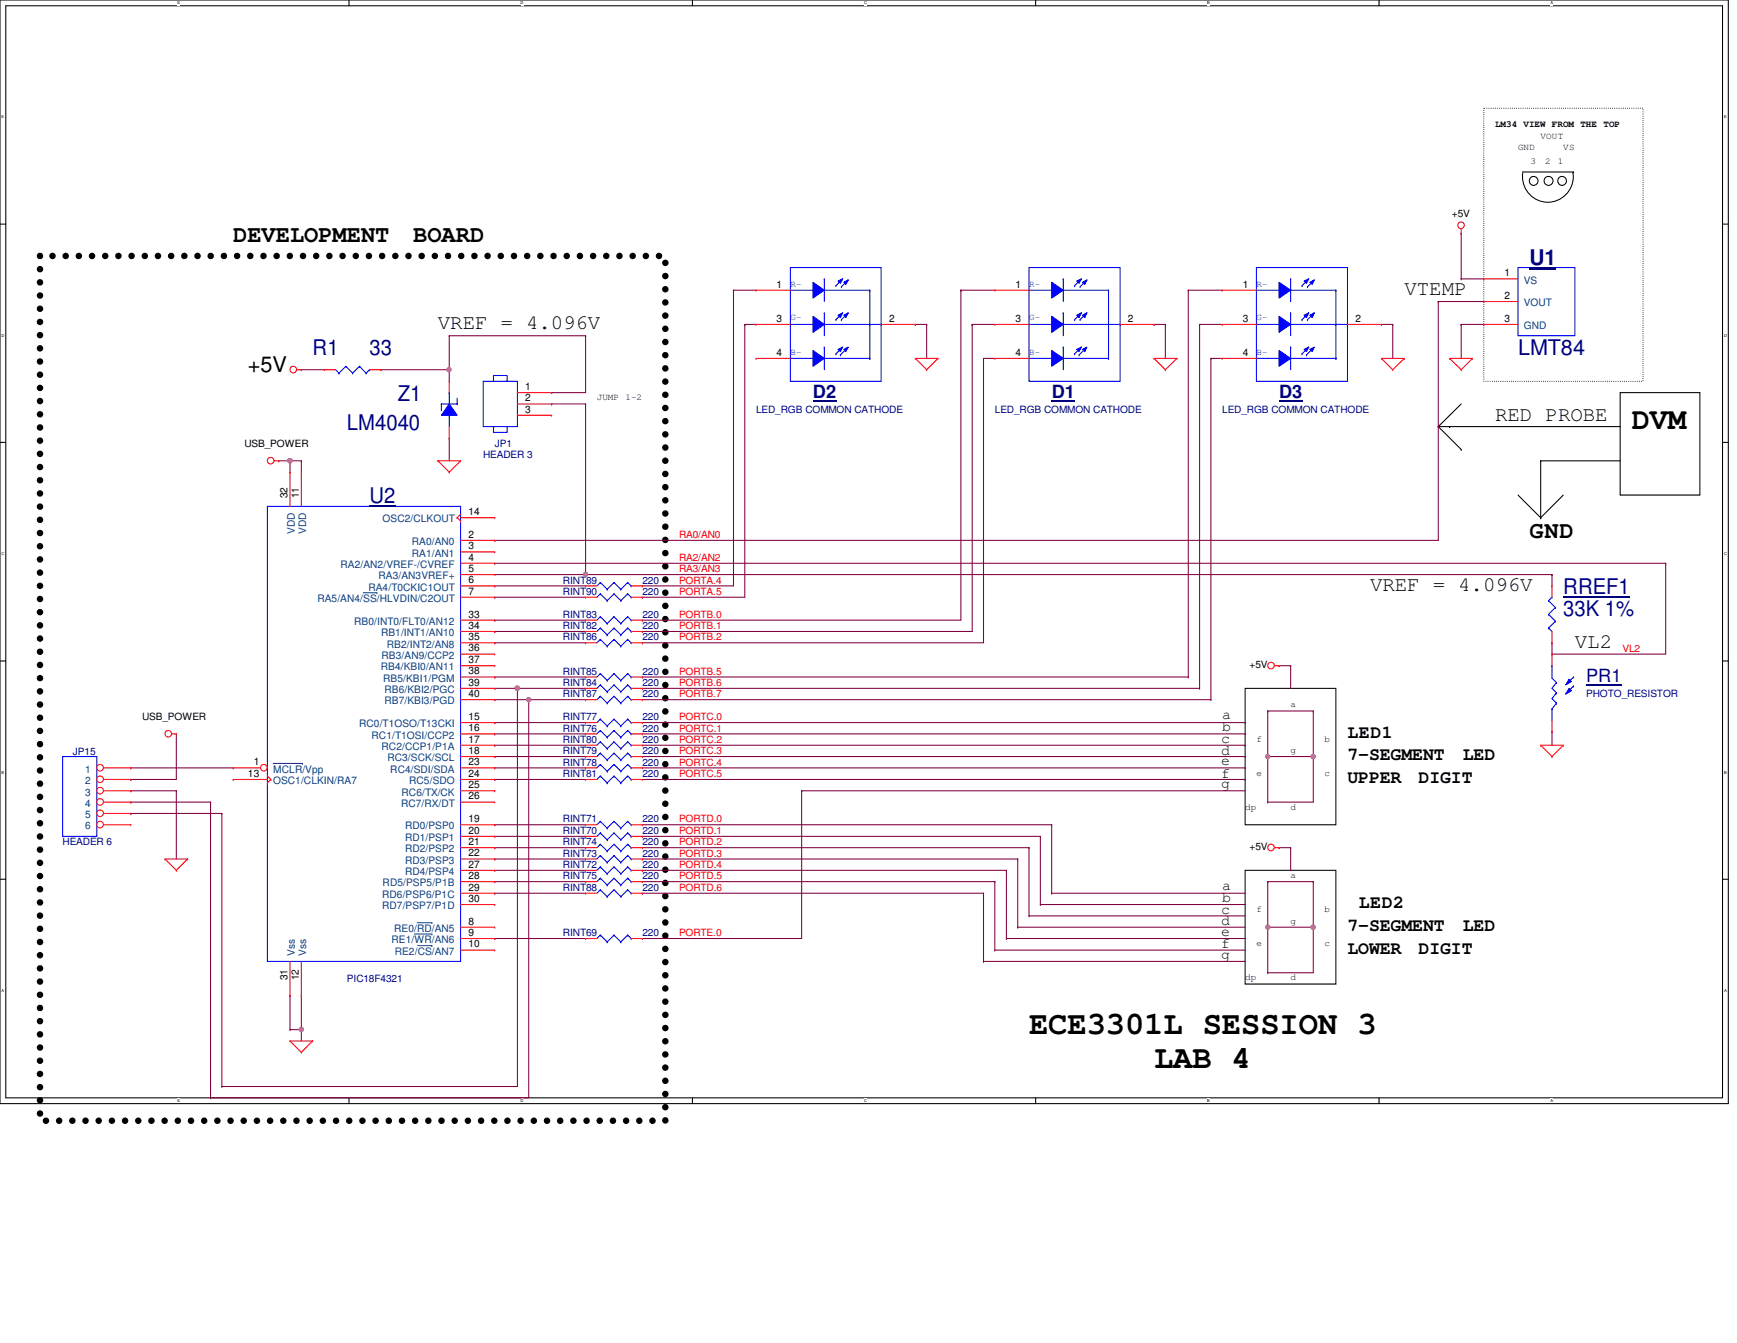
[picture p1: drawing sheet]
<svg xmlns="http://www.w3.org/2000/svg" width="279mm" height="216mm" viewBox="0 0 279 216" stroke-linecap="round" stroke-linejoin="round" font-family="sans-serif">
<path d="M0 0h278v177.4h-278zM.9 .9h276.2v175.6h-276.2z" fill="none" stroke="#000" stroke-width=".17"/>
<g fill="#fff">
<path d="M28.5 .1h.5v.7h-.5z"/>
<path d="M28.5 176.6h.5v.7h-.5z"/>
</g>
<path d="M56.1 0v.9M56.1 176.5v.9" fill="none" stroke="#000" stroke-width=".17"/>
<g fill="#fff">
<path d="M83.7 .1h.5v.7h-.5z"/>
<path d="M83.7 176.6h.5v.7h-.5z"/>
</g>
<path d="M111.4 0v.9M111.4 176.5v.9" fill="none" stroke="#000" stroke-width=".17"/>
<g fill="#fff">
<path d="M139 .1h.4v.7h-.4z"/>
<path d="M139 176.6h.4v.7h-.4z"/>
</g>
<path d="M166.6 0v.9M166.6 176.5v.9" fill="none" stroke="#000" stroke-width=".17"/>
<g fill="#fff">
<path d="M194.2 .1h.4v.7h-.4z"/>
<path d="M194.2 176.6h.4v.7h-.4z"/>
</g>
<path d="M221.8 0v.9M221.8 176.5v.9" fill="none" stroke="#000" stroke-width=".17"/>
<g fill="#fff">
<path d="M249.4 .1h.4v.7h-.4z"/>
<path d="M249.4 176.6h.4v.7h-.4z"/>
<path d="M.3 18.5h.4v.7h-.4z"/>
<path d="M277.3 18.5h.4v.7h-.4z"/>
<path d="M.3 53.6h.4v.7h-.4z"/>
<path d="M277.3 53.6h.5v.7h-.5z"/>
</g>
<path d="M0 36h.9M277.1 36h.9" fill="none" stroke="#000" stroke-width=".17"/>
<g fill="#fff">
<path d="M.3 88.6h.4v.8h-.4z"/>
<path d="M277.3 88.6h.5v.8h-.5z"/>
</g>
<path d="M0 71.1h.9M277.1 71.1h.9" fill="none" stroke="#000" stroke-width=".17"/>
<g fill="#fff">
<path d="M.3 123.8h.4v.7h-.4z"/>
<path d="M277.3 123.8h.4v.7h-.4z"/>
</g>
<path d="M0 106.3h.9M277.1 106.3h.9" fill="none" stroke="#000" stroke-width=".17"/>
<g fill="#fff">
<path d="M.3 158.9h.3v.7h-.3z"/>
<path d="M277.3 158.9h.4v.7h-.4z"/>
</g>
<g fill="none" stroke="#000" stroke-width=".17">
<path d="M244.9 27.6h8.2M244.9 27.8a4.1 4.1 0 0 0 4.1 4.7 4.1 4.1 0 0 0 4-4.7M253.1 27.6h.1M231.4 68.6h.1M231.4 68.6h29.2M231.4 68.6l3.6 3.7M233.2 68.6h.1M235 72.3h.1M235 64.9l-3.6 3.7M244.2 79.6l3.6 3.6M247.8 74.1h.1M247.8 74.1h12.8"/>
<path d="M247.8 74.1v9.1M251.5 79.6l-3.7 3.6M260.6 63.1h12.8v16.5h-12.8zM247.8 83.2h.1M200.3 110.7h14.6v21.9h-14.6zM200.3 139.9h14.6v18.3h-14.6zM0 141.4h.9M277.1 141.4h.9"/>
<circle cx="246.7" cy="29.1" r=".71"/>
<circle cx="249.1" cy="29.1" r=".72"/>
<circle cx="251.3" cy="29.1" r=".71"/>
</g>
<path d="M238.7 17.4h25.6v43.9h-25.6z" fill="none" stroke="#000" stroke-width=".17" stroke-dasharray="0 .3"/>
<path d="M6.4 41.1h100.6v139.1h-100.6z" fill="none" stroke="#000" stroke-width="1.1" stroke-dasharray="0 2.1"/>
<path d="M46.7 165.5h.1M46.7 165.5h1.8M48.5 165.5h.1M48.5 165.5v1.8" fill="none" stroke="#800040" stroke-width=".17"/>
<circle cx="48.5" cy="165.5" r=".35" fill="#f0f"/>
<circle cx="48.5" cy="165.5" r=".35" fill="none" stroke="#f0f" stroke-width=".17"/>
<path d="M44.8 74.1h.1M44.8 74.1h3.7M46.7 74.1h.1" fill="none" stroke="#800040" stroke-width=".17"/>
<circle cx="46.6" cy="74.1" r=".37" fill="#f0f"/>
<circle cx="46.6" cy="74.1" r=".37" fill="none" stroke="#f0f" stroke-width=".17"/>
<path d="M48.5 74.1h.1M48.5 74.1v1.8M79.6 112.5h.1M79.6 112.5h5.4M85 112.5h.1M85 112.5v64M33.9 128.9h.1M33.9 128.9v47.6M48.5 160h.1M48.5 160v5.5" fill="none" stroke="#800040" stroke-width=".17"/>
<circle cx="85" cy="112.5" r=".34" fill="#f0f"/>
<circle cx="85" cy="112.5" r=".34" fill="none" stroke="#f0f" stroke-width=".17"/>
<path d="M83.2 110.7h.1M83.2 110.7v64M35.7 130.8h.1M35.7 130.8v43.9" fill="none" stroke="#800040" stroke-width=".17"/>
<circle cx="83.2" cy="110.6" r=".37" fill="#f0f"/>
<circle cx="83.2" cy="110.6" r=".37" fill="none" stroke="#f0f" stroke-width=".17"/>
<g fill="none" stroke="#800040" stroke-width=".17">
<path d="M235 37.5h.1M235 37.5v7.3M118 46.7h.1M118 46.7h3.6M118 46.7v47.5h-14.7M119.8 52.2h.1M119.8 52.2h1.8M119.8 52.2v43.8h-16.5M147.2 52.2h.1M147.2 52.2h1.9M149.1 52.2h.1M149.1 52.2v5.4"/>
<path d="M154.6 46.7h.1M154.6 46.7v53h-51.3M154.6 46.7h5.4M156.4 52.2h.1M156.4 52.2v49.3h-53.1M156.4 52.2h3.6M158.2 57.6h.1M158.2 57.6v45.7h-54.9M158.2 57.6h1.8M185.6 52.2h.1M185.6 52.2h1.9M191.1 46.7h.1"/>
<path d="M191.1 46.7h5.5M191.1 46.7v62.1M193 52.2h.1M193 52.2h3.6M193 52.2v58.5M194.8 57.6h.1M194.8 57.6h1.8M194.8 57.6v54.9M231.4 48.5h.1M231.4 48.5h7.3M231.4 48.5v38.4h-151.8M235 52.2h.1"/>
<path d="M235 44.8h.1M235 52.2h3.7M235 52.2v5.4M235 44.8h3.7M46.7 74.1h.1M46.7 74.1v1.8M79.6 99.7h.1M79.6 94.2h.1M79.6 96h.1M79.6 86.9h.1M79.6 90.6h.1M79.6 99.7h14.6"/>
<path d="M79.6 92.4h14.6M79.6 96h14.6M79.6 94.2h14.6M79.6 90.6h188.3M94.2 92.4h.1M103.3 99.7h.1M103.3 96h.1M103.3 94.2h.1M249.6 92.4h.1M249.6 92.4v1.8M267.9 90.6h.1M267.9 90.6v14.6h-18.3"/>
<path d="M28.4 118h.1M28.4 118v7.3h-7.4M79.6 110.7h.1M79.6 118h.1M79.6 116.2h.1M79.6 119.8h.1M79.6 101.5h.1M79.6 103.3h.1M79.6 108.8h.1M79.6 110.7h14.6M79.6 118h14.6M79.6 116.2h14.6"/>
<path d="M79.6 119.8h14.6M79.6 101.5h14.6M79.6 103.3h14.6M79.6 108.8h14.6M85 112.5h9.2M94.2 110.7h.1M94.2 112.5h.1M103.3 101.5h.1M103.3 103.3h.1M103.3 108.8h.1M103.3 112.5h.1M103.3 110.7h.1"/>
<path d="M103.3 110.7h89.7M103.3 112.5h91.5M103.3 108.8h87.8M191.1 108.8h.1M193 110.7h.1M194.8 112.5h.1M203.9 114.3h.1M203.9 114.3h7.3M207.6 107h.1M207.6 107v3.7M249.6 117.6h.1M249.6 105.2h.1"/>
<path d="M249.6 103.3h.1M249.6 103.3v1.9M249.6 117.6v2.2M21 125.3h.1M21 130.8h.1M21 128.9h.1M21 123.4h.1M21 127.1h.1M21 130.8h14.7M21 128.9h12.9M21 123.4h16.5M21 127.1h7.4"/>
<path d="M28.4 127.1h.1M28.4 127.1v11M79.6 132.6h.1M79.6 134.5h.1M79.6 136.3h.1M79.6 138.1h.1M79.6 139.9h.1M79.6 125.3h.1M79.6 123.4h.1M79.6 121.6h.1M79.6 125.3h14.6M79.6 123.4h14.6"/>
<path d="M79.6 132.6h14.6M79.6 134.5h14.6M79.6 136.3h14.6M79.6 138.1h14.6M79.6 139.9h14.6M79.6 121.6h14.6M203.9 121.6h.1M203.9 128.9h.1M203.9 121.6h7.3M203.9 121.6v7.3M211.2 121.6h.1M211.2 121.6v7.3h-7.3"/>
<path d="M79.6 141.7h.1M79.6 150.9h.1M79.6 143.6h.1M79.6 141.7h14.6M79.6 150.9h14.6M79.6 143.6h14.6M33.9 176.5h.1M33.9 176.5h51.1M35.7 174.7h.1M35.7 174.7h47.5M46.7 160h.1M46.7 160v5.5"/>
</g>
<circle cx="211.2" cy="121.6" r=".36" fill="#f0f"/>
<circle cx="211.2" cy="121.6" r=".36" fill="none" stroke="#f0f" stroke-width=".17"/>
<circle cx="203.9" cy="121.6" r=".34" fill="#f0f"/>
<circle cx="203.9" cy="121.6" r=".34" fill="none" stroke="#f0f" stroke-width=".17"/>
<g fill="none" stroke="#800040" stroke-width=".17">
<path d="M203.9 114.3h.1M203.9 114.3v7.3M211.2 114.3h.1M211.2 114.3v7.3M207.6 136.3h.1M207.6 136.3v3.6M203.9 156.4h.1M203.9 149.1h.1M203.9 141.7h.1M203.9 149.1v7.3M203.9 141.7h7.3M203.9 149.1h7.3"/>
<path d="M211.2 149.1h.1M211.2 149.1v7.3h-7.3"/>
</g>
<circle cx="211.2" cy="149.1" r=".36" fill="#f0f"/>
<circle cx="211.2" cy="149.1" r=".36" fill="none" stroke="#f0f" stroke-width=".17"/>
<circle cx="203.9" cy="149.1" r=".34" fill="#f0f"/>
<circle cx="203.9" cy="149.1" r=".34" fill="none" stroke="#f0f" stroke-width=".17"/>
<g fill="none" stroke="#800040" stroke-width=".17">
<path d="M48.5 59.4h.1M48.5 59.4h3.7M61.3 59.4h.1M61.3 59.4h11M72.3 59.4h.1M72.3 59.4v1.9M187.5 52.2h.1M187.5 52.2v5.4M222.2 52.2h.1M222.2 52.2h1.8M224 52.2h.1M224 52.2v5.4"/>
<path d="M72.3 70.4h.1M72.3 70.4v3.7M103.3 119.8h97M103.3 118h97M103.3 116.2h97M200.3 119.8h.1M200.3 118h.1M200.3 116.2h.1M205.7 107h.1M205.7 107h1.9M103.3 132.6h.1M103.3 134.5h.1"/>
<path d="M103.3 136.3h.1M103.3 138.1h.1M103.3 139.9h.1M103.3 136.3h62.2M103.3 123.4h97M103.3 125.3h97M103.3 121.6h97M103.3 132.6h65.9M103.3 134.5h64M103.3 138.1h60.4M103.3 139.9h58.6M128.9 127.1h.1"/>
<path d="M128.9 127.1h71.4M128.9 127.1v23.8h-25.6M161.9 139.9h.1M161.9 139.9v11M163.7 138.1h.1M163.7 138.1v11M165.5 136.3h.1M165.5 136.3v10.9M167.3 134.5h.1M167.3 134.5v10.9M169.2 132.6h.1M169.2 132.6v11"/>
<path d="M200.3 123.4h.1M200.3 125.3h.1M200.3 121.6h.1M205.7 136.3h.1M205.7 136.3h1.9M103.3 150.9h.1M103.3 143.6h.1M103.3 141.7h.1M103.3 143.6h54.9M103.3 141.7h56.7M158.2 154.6h.1M158.2 143.6h.1"/>
<path d="M158.2 154.6h42.1M158.2 143.6v11M160 152.7h.1M160 141.7h.1M160 152.7h40.3M160 141.7v11M161.9 150.9h.1M161.9 150.9h38.4M163.7 149.1h.1M163.7 149.1h36.6M165.5 147.2h.1M165.5 147.2h34.8"/>
<path d="M167.3 145.4h.1M167.3 145.4h33M169.2 143.6h.1M169.2 143.6h31.1M203.9 141.7h.1M203.9 141.7v7.4M211.2 141.7h.1M211.2 141.7v7.4"/>
</g>
<circle cx="72.2" cy="59.4" r=".34" fill="#f0f"/>
<circle cx="72.2" cy="59.4" r=".34" fill="none" stroke="#f0f" stroke-width=".17"/>
<path d="M72.3 54h.1M72.3 59.4h.1M72.3 54h21.9M72.3 54v5.4M94.2 54h.1M94.2 54v9.1h-5.5M88.7 64.9h.1M88.7 63.1h.1M88.7 64.9h5.5M94.2 64.9h.1M94.2 64.9v27.5h155.4M249.6 92.4h.1" fill="none" stroke="#800040" stroke-width=".17"/>
<circle cx="94.2" cy="92.3" r=".35" fill="#f0f"/>
<circle cx="94.2" cy="92.3" r=".35" fill="none" stroke="#f0f" stroke-width=".17"/>
<g fill="none" stroke="#f00" stroke-width=".17">
<path d="M235 37.5h.1M235 36.8v.7M47.8 59.4h.7M48.5 59.4h.1M147.2 57.6h.1M147.2 57.6h3.7M147.2 57.6l1.9 1.8M149.1 59.4h.1M150.9 57.6h.1M150.9 57.6l-1.8 1.8M185.6 57.6h.1M185.6 57.6h3.7"/>
<path d="M185.6 57.6l1.9 1.8M187.5 59.4h.1M189.3 57.6h.1M189.3 57.6l-1.8 1.8M222.2 57.6h.1M222.2 57.6h3.7M222.2 57.6l1.8 1.8M224 59.4h.1M225.9 57.6h.1M225.9 57.6l-1.9 1.8M233.2 57.6h.1M233.2 57.6h3.7"/>
<path d="M233.2 57.6l1.8 1.8M235 59.4h.1M236.9 57.6h.1M236.9 57.6l-1.9 1.8M44.1 74.1h.7M44.8 74.1h.1M70.4 74.1h.1M70.4 74.1h3.7M70.4 74.1l1.9 1.8M72.3 75.9h.1M74.1 74.1h.1M74.1 74.1l-1.8 1.8"/>
<path d="M27.6 118h.8M28.4 118h.1M94.2 116.2h.1M94.2 118h.1M94.2 101.5h.1M94.2 118h1.8M94.2 116.2h1.8M94.2 101.5h1.8M101.5 118h1.8M101.5 116.2h1.8M101.5 101.5h1.8M103.3 116.2h.1"/>
<path d="M103.3 118h.1M103.3 101.5h.1M205 107h.7M205.7 107h.1M247.8 119.8h.1M247.8 119.8h3.7M247.8 119.8l1.8 1.8M251.5 119.8h.1M251.5 119.8l-1.9 1.8M26.5 138.1h.1M26.5 138.1h3.7M26.5 138.1l1.9 1.8"/>
<path d="M28.4 139.9h.1M30.2 138.1h.1M30.2 138.1l-1.8 1.8M94.2 134.5h.1M94.2 134.5h1.8M101.5 134.5h1.8M103.3 134.5h.1M205 136.3h.7M205.7 136.3h.1M249.6 121.6h.1M46.7 167.3h.1M46.7 167.3h3.6"/>
<path d="M46.7 167.3l1.8 1.9M48.5 169.2h.1M50.3 167.3h.1M50.3 167.3l-1.8 1.9"/>
<circle cx="235" cy="36.2" r=".54"/>
<circle cx="47.2" cy="59.4" r=".54"/>
<circle cx="43.5" cy="74.1" r=".54"/>
<circle cx="27.1" cy="118" r=".54"/>
<circle cx="204.4" cy="107" r=".54"/>
<circle cx="204.4" cy="136.2" r=".54"/>
</g>
<g fill="none" stroke="#00f" stroke-width=".17">
<path d="M96.6 115.6h.1M96.6 117.4h.1M96.6 101h.1M96.6 115.6l-.6 .6M96.6 115.6l1.1 1.1M96.6 117.4l-.6 .6M96.6 117.4l1.1 1.1M96.6 101l-.6 .5M96.6 101l1.1 1.1M97.7 116.7h.1M97.7 118.5h.1M97.7 102.1h.1"/>
<path d="M98.8 115.6h.1M98.8 117.4h.1M98.8 101h.1M98.8 115.6l-1.1 1.1M98.8 115.6l1.1 1.1M98.8 117.4l-1.1 1.1M98.8 117.4l1.1 1.1M98.8 101l-1.1 1.1M98.8 101l1.1 1.1M99.9 116.7h.1M99.9 118.5h.1M99.9 102.1h.1"/>
<path d="M101 115.6h.1M101 117.4h.1M101 101h.1M101 115.6l-1.1 1.1M101 115.6l.5 .6M101 117.4l-1.1 1.1M101 117.4l.5 .6M101 101l-1.1 1.1M101 101l.5 .5M101.5 116.2h.1M101.5 118h.1M101.5 101.5h.1"/>
<path d="M96.6 133.9h.1M96.6 133.9l-.6 .6M96.6 133.9l1.1 1.1M97.7 135h.1M98.8 133.9h.1M98.8 133.9l-1.1 1.1M98.8 133.9l1.1 1.1M99.9 135h.1M101 133.9h.1M101 133.9l-1.1 1.1M101 133.9l.5 .6M101.5 134.5h.1"/>
</g>
<path d="M205.7 45.4l1.9 1.3-1.9 1.2z" fill-rule="evenodd" fill="#00f"/>
<path d="M205.7 45.4l1.9 1.3-1.9 1.2z" fill="none" stroke="#00f" stroke-width=".17"/>
<path d="M209.8 45.2l.7-.4-.4 .8z" fill-rule="evenodd" fill="#00f"/>
<path d="M209.4 45.9h.1M209.8 45.2l.7-.4-.4 .8zM210.5 44.8l-1.1 1.1" fill="none" stroke="#00f" stroke-width=".17"/>
<path d="M210.7 45.4l.7-.4-.3 .7z" fill-rule="evenodd" fill="#00f"/>
<path d="M202.1 46.7h12.8M207.6 44.8h.1M207.6 44.8v3.7M209.4 56.9h.1M210.5 55.8l-1.1 1.1M210.7 45.4l.7-.4-.3 .7zM214.9 46.7h.1" fill="none" stroke="#00f" stroke-width=".17"/>
<path d="M205.7 50.8l1.9 1.4-1.9 1.2z" fill-rule="evenodd" fill="#00f"/>
<path d="M205.7 50.8l1.9 1.4-1.9 1.2z" fill="none" stroke="#00f" stroke-width=".17"/>
<path d="M205.7 56.3l1.9 1.3-1.9 1.3z" fill-rule="evenodd" fill="#00f"/>
<path d="M202.1 52.2h12.8M202.1 57.6h12.8M205.7 56.3l1.9 1.3-1.9 1.3zM210.1 57.1h.1M210.3 51.4h.1M211.2 56l-1.1 1.1M211.4 50.3l-1.1 1.1M214.9 52.2h.1M214.9 57.6h.1" fill="none" stroke="#00f" stroke-width=".17"/>
<path d="M209.8 50.7l.7-.4-.4 .8z" fill-rule="evenodd" fill="#00f"/>
<path d="M209.8 50.7l.7-.4-.4 .8z" fill="none" stroke="#00f" stroke-width=".17"/>
<path d="M210.7 50.7l.7-.4-.3 .8z" fill-rule="evenodd" fill="#00f"/>
<path d="M210.7 50.7l.7-.4-.3 .8z" fill="none" stroke="#00f" stroke-width=".17"/>
<path d="M209.8 56.2l.7-.4-.4 .7z" fill-rule="evenodd" fill="#00f"/>
<path d="M209.8 56.2l.7-.4-.4 .7z" fill="none" stroke="#00f" stroke-width=".17"/>
<path d="M210.7 56.2l.7-.4-.3 .7z" fill-rule="evenodd" fill="#00f"/>
<g fill="none" stroke="#00f" stroke-width=".17">
<path d="M202.1 43h14.6v18.3h-14.6zM207.6 50.3h.1M207.6 55.8h.1M207.6 50.3v3.7M207.6 55.8v3.6M209.4 51.4h.1M210.3 46.1h.1M210.5 50.3l-1.1 1.1M210.7 56.2l.7-.4-.3 .7zM211.4 45l-1.1 1.1M214.9 57.6h.1M214.9 46.7v10.9"/>
<path d="M214.9 52.2h1.8M216.7 52.2h.1M71 64.9h.1M71 65.9h.1M71 64.9h2.5M71 64.9v1M72.3 66.8h.1M72.3 63.1h.1M72.3 63.1v1.8M72.3 66.8v1.8M73.5 64.9h.1M73.5 64v.9"/>
</g>
<path d="M205.7 64.5h3.8" fill="none" stroke="#000080" stroke-width=".3"/>
<path d="M196.6 46.7h.1M196.6 52.2h.1M196.6 57.6h.1M196.6 46.7h5.5M196.6 52.2h5.5M196.6 57.6h5.5M216.7 52.2h5.5M222.2 52.2h.1" fill="none" stroke="#f00" stroke-width=".17"/>
<path d="M72.3 64.9l1.2 1.9h-2.5z" fill-rule="evenodd" fill="#00f"/>
<g fill="none" stroke="#00f" stroke-width=".17">
<path d="M244.2 43h9.1v11h-9.1zM72.3 64.9l1.2 1.9h-2.5zM43 81.4h31.1v73.2h-31.1zM96.6 124.8h.1M96.6 124.8l-.6 .5M96.6 124.8l1.1 1.1M97.7 125.9h.1M98.8 124.8h.1M98.8 124.8l-1.1 1.1M98.8 124.8l1.1 1.1M99.9 125.9h.1M101 124.8h.1"/>
<path d="M101 124.8l-1.1 1.1M101 124.8l.5 .5M101.5 125.3h.1"/>
</g>
<g fill="none" stroke="#f00" stroke-width=".17">
<path d="M238.7 44.8h.1M238.7 48.5h.1M238.7 52.2h.1M238.7 44.8h5.5M238.7 48.5h5.5M238.7 52.2h5.5M72.3 70.4h.1M72.3 61.3h.1M72.3 61.3v1.8M72.3 68.6v1.8M94.2 125.3h.1M94.2 125.3h1.8"/>
<path d="M101.5 125.3h1.8M103.3 125.3h.1"/>
</g>
<path d="M246 43.1h4.3" fill="none" stroke="#000080" stroke-width=".38"/>
<path d="M59.4 81.3h4.2" fill="none" stroke="#000080" stroke-width=".25"/>
<circle cx="42.4" cy="123.4" r=".54" fill="#fff"/>
<g fill="none" stroke="#f00" stroke-width=".17">
<path d="M52.2 59.4h.1M52.2 59.4h1.8M59.4 59.4h1.9M61.3 59.4h.1M46.7 75.9h.1M46.7 75.9v5.5M48.5 75.9h.1M48.5 75.9v5.5M83.2 63.1h5.5M83.2 64.9h5.5M83.2 66.8h5.5M88.7 63.1h.1"/>
<path d="M88.7 64.9h.1M88.7 66.8h.1M73.5 83.2h.1M73.5 83.2l.6 .6M74.1 83.8h.1M74.1 86.9h5.5M74.1 88.7h5.5M74.1 90.6h5.5M74.1 92.4h5.5M74.1 94.2h5.5M74.1 96h5.5M74.1 82.7l-.6 .5"/>
<path d="M74.1 83.2h5.5M74.1 99.7h5.5M79.6 86.9h.1M79.6 88.7h.1M79.6 90.6h.1M79.6 92.4h.1M79.6 94.2h.1M79.6 96h.1M79.6 83.2h.1M79.6 99.7h.1M74.1 101.5h5.5M74.1 103.3h5.5"/>
<path d="M74.1 105.2h5.5M74.1 107h5.5M74.1 108.8h5.5M74.1 110.7h5.5M74.1 112.5h5.5M74.1 119.8h5.5M74.1 118h5.5M74.1 116.2h5.5M79.6 101.5h.1M79.6 103.3h.1M79.6 105.2h.1M79.6 107h.1"/>
<path d="M79.6 108.8h.1M79.6 110.7h.1M79.6 112.5h.1M79.6 119.8h.1M79.6 118h.1M79.6 116.2h.1M94.2 112.5h.1M94.2 108.8h.1M94.2 103.3h.1M94.2 110.7h.1M94.2 103.3h1.8M94.2 108.8h1.8"/>
<path d="M94.2 110.7h1.8M94.2 112.5h1.8M101.5 103.3h1.8M101.5 108.8h1.8M101.5 110.7h1.8M101.5 112.5h1.8M103.3 112.5h.1M103.3 108.8h.1M103.3 103.3h.1M103.3 110.7h.1M37.5 123.4h.1M37.5 125.3h.1"/>
<path d="M37.5 123.4h4.4M37.5 125.3h5.5M43 125.9h.1M43 124.8l.6 .5M43.6 125.3h.1M43.6 125.3l-.6 .6M74.1 123.4h5.5M74.1 125.3h5.5M74.1 132.6h5.5M74.1 134.5h5.5M74.1 136.3h5.5M74.1 138.1h5.5"/>
<path d="M74.1 139.9h5.5M74.1 128.9h5.5M74.1 127.1h5.5M74.1 121.6h5.5M79.6 132.6h.1M79.6 134.5h.1M79.6 136.3h.1M79.6 138.1h.1M79.6 139.9h.1M79.6 128.9h.1M79.6 127.1h.1M79.6 125.3h.1"/>
<path d="M79.6 123.4h.1M79.6 121.6h.1M46.7 154.6v5.4M48.5 154.6v5.4M74.1 149.1h5.5M74.1 150.9h5.5M74.1 152.7h5.5M74.1 141.7h5.5M74.1 143.6h5.5M74.1 145.4h5.5M79.6 149.1h.1M79.6 150.9h.1"/>
<path d="M79.6 152.7h.1M79.6 141.7h.1M79.6 143.6h.1M79.6 145.4h.1M94.2 150.9h.1M94.2 150.9h1.8M101.5 150.9h1.8M103.3 150.9h.1M46.7 160h.1M48.5 160h.1"/>
<circle cx="42.4" cy="123.4" r=".54"/>
</g>
<path d="M58.4 95.3h2.2M60.6 95.3h.1M43.9 122.7h4.7M48.6 122.7h.1M66.7 150.2h2.8M67.1 148.3h2.4M67.2 152h2.3M69.5 148.3h.1M69.5 150.2h.1M69.5 152h.1" fill="none" stroke="#004080" stroke-width=".16"/>
<g fill="none" stroke="#00f" stroke-width=".17">
<path d="M54 59.4l.5 .6M54.5 60h.1M55.6 58.9h.1M55.6 58.9l-1.1 1.1M55.6 58.9l1.1 1.1M56.7 60h.1M57.8 58.9h.1M57.8 58.9l-1.1 1.1M57.8 58.9l1.1 1.1M58.9 60h.1M59.4 59.4h.1M59.4 59.4l-.5 .6"/>
<path d="M77.7 61.3h5.5v7.3h-5.5zM79.4 61.3v-.9h2.2v.9h-.2M79.6 68.6h-.2v.9h2.2v-.9M96.6 111.9h.1M96.6 108.3h.1M96.6 102.8h.1M96.6 110.1h.1M96.6 111.9l-.6 .6M96.6 111.9l1.1 1.1M96.6 108.3l-.6 .5M96.6 108.3l1.1 1.1M96.6 102.8l-.6 .5"/>
<path d="M96.6 102.8l1.1 1.1M96.6 110.1l-.6 .6M96.6 110.1l1.1 1.1M97.7 113h.1M97.7 109.4h.1M97.7 103.9h.1M97.7 111.2h.1M98.8 111.9h.1M98.8 108.3h.1M98.8 102.8h.1M98.8 110.1h.1M98.8 111.9l-1.1 1.1"/>
<path d="M98.8 111.9l1.1 1.1M98.8 108.3l-1.1 1.1M98.8 108.3l1.1 1.1M98.8 102.8l-1.1 1.1M98.8 102.8l1.1 1.1M98.8 110.1l-1.1 1.1M98.8 110.1l1.1 1.1M99.9 113h.1M99.9 109.4h.1M99.9 103.9h.1M99.9 111.2h.1M101 111.9h.1"/>
<path d="M101 108.3h.1M101 102.8h.1M101 110.1h.1M101 111.9l-1.1 1.1M101 111.9l.5 .6M101 108.3l-1.1 1.1M101 108.3l.5 .5M101 102.8l-1.1 1.1M101 102.8l.5 .5M101 110.1l-1.1 1.1M101 110.1l.5 .6M101.5 112.5h.1"/>
<path d="M101.5 108.8h.1M101.5 103.3h.1M101.5 110.7h.1M96.6 150.3h.1M96.6 150.3l-.6 .6M96.6 150.3l1.1 1.1M97.7 151.4h.1M98.8 150.3h.1M98.8 150.3l-1.1 1.1M98.8 150.3l1.1 1.1M99.9 151.4h.1M101 150.3h.1"/>
<path d="M101 150.3l-1.1 1.1M101 150.3l.5 .6M101.5 150.9h.1"/>
</g>
<path d="M169.2 45.4l1.8 1.3-1.8 1.2z" fill-rule="evenodd" fill="#00f"/>
<path d="M169.2 45.4l1.8 1.3-1.8 1.2z" fill="none" stroke="#00f" stroke-width=".17"/>
<path d="M173.2 45.2l.7-.4-.3 .8z" fill-rule="evenodd" fill="#00f"/>
<path d="M172.8 45.9h.1M173.2 45.2l.7-.4-.3 .8zM173.9 44.8l-1.1 1.1" fill="none" stroke="#00f" stroke-width=".17"/>
<path d="M174.1 45.4l.7-.4-.3 .7z" fill-rule="evenodd" fill="#00f"/>
<path d="M165.5 46.7h12.8M171 44.8h.1M171 44.8v3.7M172.8 56.9h.1M173.9 55.8l-1.1 1.1M174.1 45.4l.7-.4-.3 .7zM178.3 46.7h.1" fill="none" stroke="#00f" stroke-width=".17"/>
<path d="M169.2 50.8l1.8 1.4-1.8 1.2z" fill-rule="evenodd" fill="#00f"/>
<path d="M169.2 50.8l1.8 1.4-1.8 1.2z" fill="none" stroke="#00f" stroke-width=".17"/>
<path d="M169.2 56.3l1.8 1.3-1.8 1.3z" fill-rule="evenodd" fill="#00f"/>
<path d="M165.5 52.2h12.8M165.5 57.6h12.8M169.2 56.3l1.8 1.3-1.8 1.3zM173.6 57.1h.1M173.7 51.4h.1M174.7 56l-1.1 1.1M174.8 50.3l-1.1 1.1M178.3 52.2h.1M178.3 57.6h.1" fill="none" stroke="#00f" stroke-width=".17"/>
<path d="M173.2 50.7l.7-.4-.3 .8z" fill-rule="evenodd" fill="#00f"/>
<path d="M173.2 50.7l.7-.4-.3 .8z" fill="none" stroke="#00f" stroke-width=".17"/>
<path d="M174.1 50.7l.7-.4-.3 .8z" fill-rule="evenodd" fill="#00f"/>
<path d="M174.1 50.7l.7-.4-.3 .8z" fill="none" stroke="#00f" stroke-width=".17"/>
<path d="M173.2 56.2l.7-.4-.3 .7z" fill-rule="evenodd" fill="#00f"/>
<path d="M173.2 56.2l.7-.4-.3 .7z" fill="none" stroke="#00f" stroke-width=".17"/>
<path d="M174.1 56.2l.7-.4-.3 .7z" fill-rule="evenodd" fill="#00f"/>
<g fill="none" stroke="#00f" stroke-width=".17">
<path d="M165.5 43h14.7v18.3h-14.7zM171 50.3h.1M171 55.8h.1M171 50.3v3.7M171 55.8v3.6M172.8 51.4h.1M173.7 46.1h.1M173.9 50.3l-1.1 1.1M174.1 56.2l.7-.4-.3 .7zM174.8 45l-1.1 1.1M178.3 57.6h.1M178.3 46.7v10.9"/>
<path d="M178.3 52.2h1.9M180.2 52.2h.1M96.6 99.1h.1M96.6 95.5h.1M96.6 99.1l-.6 .6M96.6 99.1l1.1 1.1M96.6 95.5l-.6 .5M96.6 95.5l1.1 1.1M97.7 96.6h.1M98.8 99.1h.1M98.8 95.5h.1M98.8 99.1l-1.1 1.1"/>
<path d="M98.8 99.1l1.1 1.1M98.8 95.5l-1.1 1.1M98.8 95.5l1.1 1.1M99.9 96.6h.1M101 99.1h.1M101 95.5h.1M101 99.1l-1.1 1.1M101 99.1l.5 .6M101 95.5l-1.1 1.1M101 95.5l.5 .5M101.5 99.7h.1M101.5 96h.1"/>
<path d="M249.1 98.8h.1M249.1 96.6h.1M249.1 98.8l1.1 1.1M249.1 96.6l1.1 1.1M249.6 96h.1M249.6 96l-.5 .6M250.2 99.9h.1M250.2 97.7h.1M250.2 99.9l-1.1 1.1M250.2 97.7l-1.1 1.1M96.6 119.3h.1M96.6 119.3l-.6 .5"/>
<path d="M96.6 119.3l1.1 1.1M97.7 100.2h.1M98.8 119.3h.1M98.8 119.3l-1.1 1.1M98.8 119.3l1.1 1.1M99.9 100.2h.1M101 119.3h.1M101 119.3l-1.1 1.1M101 119.3l.5 .5M101.5 119.8h.1M249.1 101h.1M249.1 101l.5 .5"/>
<path d="M249.6 114h.1M249.6 114v1.8M253.1 110.3h.1M253.1 108.8h.1M253.1 110.3l-1.1 1.1M253.1 108.8l-1.1 1.1M96.6 135.7h.1M96.6 135.7l-.6 .6M96.6 135.7l1.1 1.1M97.7 136.8h.1M97.7 120.4h.1M98.8 135.7h.1"/>
<path d="M98.8 135.7l-1.1 1.1M98.8 135.7l1.1 1.1M99.9 136.8h.1M99.9 120.4h.1M101 135.7h.1M101 135.7l-1.1 1.1M101 135.7l.5 .6M101.5 136.3h.1M96.6 141.2h.1M96.6 141.2l-.6 .5M96.6 141.2l1.1 1.1M97.7 142.3h.1"/>
<path d="M98.8 141.2h.1M98.8 141.2l-1.1 1.1M98.8 141.2l1.1 1.1M99.9 142.3h.1M101 141.2h.1M101 141.2l-1.1 1.1M101 141.2l.5 .5M101.5 141.7h.1"/>
</g>
<path d="M169.2 64.5h3.7" fill="none" stroke="#000080" stroke-width=".3"/>
<g fill="none" stroke="#f00" stroke-width=".17">
<path d="M160 46.7h.1M160 52.2h.1M160 57.6h.1M160 46.7h5.5M160 52.2h5.5M160 57.6h5.5M180.2 52.2h5.4M185.6 52.2h.1M94.2 99.7h.1M94.2 96h.1M94.2 99.7h1.8M94.2 96h1.8"/>
<path d="M101.5 99.7h1.8M101.5 96h1.8M103.3 99.7h.1M103.3 96h.1M249.6 94.2h.1M249.6 94.2v1.8M94.2 119.8h.1M94.2 119.8h1.8M101.5 119.8h1.8M103.3 119.8h.1M249.6 103.3h.1M249.6 101.5v1.8"/>
<path d="M94.2 136.3h.1M94.2 136.3h1.8M101.5 136.3h1.8M103.3 136.3h.1M94.2 141.7h.1M94.2 141.7h1.8M101.5 141.7h1.8M103.3 141.7h.1"/>
</g>
<path d="M251.5 96h10.7" fill="none" stroke="#000080" stroke-width=".25"/>
<path d="M252.4 109.2l.4 .4-1 .5z" fill="#00f"/>
<path d="M252.4 109.2l.4 .4-1 .5z" fill="none" stroke="#00f" stroke-width=".17"/>
<path d="M252.4 110.7l.4 .3-1 .6z" fill="#00f"/>
<g fill="none" stroke="#00f" stroke-width=".17">
<path d="M96.6 93.6h.1M96.6 93.6l-.6 .6M96.6 93.6l1.1 1.1M97.7 94.7h.1M98.8 93.6h.1M98.8 93.6l-1.1 1.1M98.8 93.6l1.1 1.1M99.9 94.7h.1M101 93.6h.1M101 93.6l-1.1 1.1M101 93.6l.5 .6M101.5 94.2h.1"/>
<path d="M249.6 107h.1M249.6 107v2l.8 .7M250.4 113h.1M250.4 111.4h.1M250.4 109.7h.1M250.4 113l-.8 1M250.4 111.4l-.8 .9 .8 .7M250.4 109.7l-.8 1 .8 .7M252.4 110.7l.4 .3-1 .6zM96.6 137.5h.1M96.6 139.4h.1M96.6 121.1h.1"/>
<path d="M96.6 132h.1M96.6 137.5l-.6 .6M96.6 137.5l1.1 1.1M96.6 139.4l-.6 .5M96.6 139.4l1.1 1.1M96.6 121.1l-.6 .5M96.6 121.1l1.1 1.1M96.6 132l-.6 .6M96.6 132l1.1 1.1M97.7 138.6h.1M97.7 122.2h.1M97.7 133.1h.1"/>
<path d="M98.8 137.5h.1M98.8 139.4h.1M98.8 121.1h.1M98.8 132h.1M98.8 137.5l-1.1 1.1M98.8 137.5l1.1 1.1M98.8 139.4l-1.1 1.1M98.8 139.4l1.1 1.1M98.8 121.1l-1.1 1.1M98.8 121.1l1.1 1.1M98.8 132l-1.1 1.1M98.8 132l1.1 1.1"/>
<path d="M99.9 138.6h.1M99.9 122.2h.1M99.9 133.1h.1M101 137.5h.1M101 139.4h.1M101 121.1h.1M101 132h.1M101 137.5l-1.1 1.1M101 137.5l.5 .6M101 139.4l-1.1 1.1M101 139.4l.5 .5M101 121.1l-1.1 1.1"/>
<path d="M101 121.1l.5 .5M101 132l-1.1 1.1M101 132l.5 .6M101.5 138.1h.1M101.5 139.9h.1M101.5 121.6h.1M101.5 132.6h.1M97.7 140.5h.1M99.9 140.5h.1"/>
</g>
<path d="M255.1 110h5.7" fill="none" stroke="#000080" stroke-width=".21"/>
<g fill="none" stroke="#f00" stroke-width=".17">
<path d="M94.2 94.2h.1M94.2 94.2h1.8M101.5 94.2h1.8M103.3 94.2h.1M249.6 105.2h.1M249.6 117.6h.1M249.6 105.2v1.8M249.6 115.8v1.8M94.2 138.1h.1M94.2 139.9h.1M94.2 121.6h.1M94.2 132.6h.1"/>
<path d="M94.2 138.1h1.8M94.2 139.9h1.8M94.2 121.6h1.8M94.2 132.6h1.8M101.5 138.1h1.8M101.5 139.9h1.8M101.5 121.6h1.8M101.5 132.6h1.8M103.3 138.1h.1M103.3 139.9h.1M103.3 121.6h.1M103.3 132.6h.1"/>
</g>
<path d="M130.8 45.4l1.8 1.3-1.8 1.2z" fill-rule="evenodd" fill="#00f"/>
<path d="M130.8 45.4l1.8 1.3-1.8 1.2z" fill="none" stroke="#00f" stroke-width=".17"/>
<path d="M134.8 45.2l.8-.4-.4 .8z" fill-rule="evenodd" fill="#00f"/>
<path d="M134.5 45.9h.1M134.8 45.2l.8-.4-.4 .8zM135.6 44.8l-1.1 1.1" fill="none" stroke="#00f" stroke-width=".17"/>
<path d="M135.7 45.4l.7-.4-.3 .7z" fill-rule="evenodd" fill="#00f"/>
<path d="M127.1 46.7h12.8M132.6 44.8h.1M132.6 44.8v3.7M134.5 56.9h.1M135.6 55.8l-1.1 1.1M135.7 45.4l.7-.4-.3 .7zM139.9 46.7h.1" fill="none" stroke="#00f" stroke-width=".17"/>
<path d="M130.8 50.8l1.8 1.4-1.8 1.2z" fill-rule="evenodd" fill="#00f"/>
<path d="M130.8 50.8l1.8 1.4-1.8 1.2z" fill="none" stroke="#00f" stroke-width=".17"/>
<path d="M130.8 56.3l1.8 1.3-1.8 1.3z" fill-rule="evenodd" fill="#00f"/>
<path d="M127.1 52.2h12.8M127.1 57.6h12.8M130.8 56.3l1.8 1.3-1.8 1.3zM135.2 57.1h.1M135.3 51.4h.1M136.3 56l-1.1 1.1M136.4 50.3l-1.1 1.1M139.9 52.2h.1M139.9 57.6h.1" fill="none" stroke="#00f" stroke-width=".17"/>
<path d="M134.8 50.7l.8-.4-.4 .8z" fill-rule="evenodd" fill="#00f"/>
<path d="M134.8 50.7l.8-.4-.4 .8z" fill="none" stroke="#00f" stroke-width=".17"/>
<path d="M135.7 50.7l.7-.4-.3 .8z" fill-rule="evenodd" fill="#00f"/>
<path d="M135.7 50.7l.7-.4-.3 .8z" fill="none" stroke="#00f" stroke-width=".17"/>
<path d="M134.8 56.2l.8-.4-.4 .7z" fill-rule="evenodd" fill="#00f"/>
<path d="M134.8 56.2l.8-.4-.4 .7z" fill="none" stroke="#00f" stroke-width=".17"/>
<path d="M135.7 56.2l.7-.4-.3 .7z" fill-rule="evenodd" fill="#00f"/>
<g fill="none" stroke="#00f" stroke-width=".17">
<path d="M127.1 43h14.6v18.3h-14.6zM132.6 50.3h.1M132.6 55.8h.1M132.6 50.3v3.7M132.6 55.8v3.6M134.5 51.4h.1M135.3 46.1h.1M135.6 50.3l-1.1 1.1M135.7 56.2l.7-.4-.3 .7zM136.4 45l-1.1 1.1M139.9 57.6h.1M139.9 46.7v10.9"/>
<path d="M139.9 52.2h1.8M141.7 52.2h.1M10.1 121.6h5.5v12.9h-5.5zM96.6 122.9h.1M96.6 122.9l-.6 .5M96.6 122.9l1.1 1.1M97.7 124h.1M98.8 122.9h.1M98.8 122.9l-1.1 1.1M98.8 122.9l1.1 1.1M99.9 124h.1M101 122.9h.1"/>
<path d="M101 122.9l-1.1 1.1M101 122.9l.5 .5M101.5 123.4h.1M96.6 143h.1M96.6 143l-.6 .6M96.6 143l1.1 1.1M97.7 144.1h.1M98.8 143h.1M98.8 143l-1.1 1.1M98.8 143l1.1 1.1M99.9 144.1h.1M101 143h.1"/>
<path d="M101 143l-1.1 1.1M101 143l.5 .6M101.5 143.6h.1"/>
</g>
<path d="M130.8 64.5h3.7" fill="none" stroke="#000080" stroke-width=".3"/>
<g fill="none" stroke="#f00" stroke-width=".17">
<path d="M121.6 46.7h.1M121.6 52.2h.1M121.6 57.6h.1M121.6 46.7h5.5M121.6 52.2h5.5M121.6 57.6h5.5M141.7 52.2h5.5M147.2 52.2h.1M94.2 123.4h.1M94.2 123.4h1.8M101.5 123.4h1.8M103.3 123.4h.1"/>
<path d="M94.2 143.6h.1M94.2 143.6h1.8M101.5 143.6h1.8M103.3 143.6h.1"/>
</g>
<circle cx="16.1" cy="123.4" r=".54" fill="#fff"/>
<g fill="none" stroke="#f00" stroke-width=".17">
<path d="M16.7 123.4h4.3M21 123.4h.1"/>
<circle cx="16.1" cy="123.4" r=".54"/>
</g>
<circle cx="16.1" cy="125.3" r=".54" fill="#fff"/>
<g fill="none" stroke="#f00" stroke-width=".17">
<path d="M16.7 125.3h4.3M21 125.3h.1"/>
<circle cx="16.1" cy="125.3" r=".54"/>
</g>
<circle cx="16.1" cy="127.1" r=".54" fill="#fff"/>
<g fill="none" stroke="#f00" stroke-width=".17">
<path d="M16.7 127.1h4.3M21 127.1h.1"/>
<circle cx="16.1" cy="127.1" r=".54"/>
</g>
<circle cx="16.1" cy="128.9" r=".54" fill="#fff"/>
<g fill="none" stroke="#f00" stroke-width=".17">
<path d="M16.7 128.9h4.3M21 128.9h.1"/>
<circle cx="16.1" cy="128.9" r=".54"/>
</g>
<circle cx="16.1" cy="130.7" r=".54" fill="#fff"/>
<g fill="none" stroke="#f00" stroke-width=".17">
<path d="M16.7 130.8h4.3M21 130.8h.1"/>
<circle cx="16.1" cy="130.7" r=".54"/>
</g>
<circle cx="16.1" cy="132.6" r=".54" fill="#fff"/>
<g fill="none" stroke="#f00" stroke-width=".17">
<path d="M16.7 132.6h4.3M21 132.6h.1"/>
<circle cx="16.1" cy="132.6" r=".54"/>
</g>
<circle cx="48.5" cy="165.5" r=".35" fill="#f0f"/>
<circle cx="48.5" cy="165.5" r=".35" fill="none" stroke="#f0f" stroke-width=".17"/>
<circle cx="46.6" cy="74.1" r=".37" fill="#f0f"/>
<circle cx="46.6" cy="74.1" r=".37" fill="none" stroke="#f0f" stroke-width=".17"/>
<circle cx="85" cy="112.5" r=".34" fill="#f0f"/>
<circle cx="85" cy="112.5" r=".34" fill="none" stroke="#f0f" stroke-width=".17"/>
<circle cx="83.2" cy="110.6" r=".37" fill="#f0f"/>
<circle cx="83.2" cy="110.6" r=".37" fill="none" stroke="#f0f" stroke-width=".17"/>
<circle cx="211.2" cy="121.6" r=".36" fill="#f0f"/>
<circle cx="211.2" cy="121.6" r=".36" fill="none" stroke="#f0f" stroke-width=".17"/>
<circle cx="203.9" cy="121.6" r=".34" fill="#f0f"/>
<circle cx="203.9" cy="121.6" r=".34" fill="none" stroke="#f0f" stroke-width=".17"/>
<circle cx="211.2" cy="149.1" r=".36" fill="#f0f"/>
<circle cx="211.2" cy="149.1" r=".36" fill="none" stroke="#f0f" stroke-width=".17"/>
<circle cx="203.9" cy="149.1" r=".34" fill="#f0f"/>
<circle cx="203.9" cy="149.1" r=".34" fill="none" stroke="#f0f" stroke-width=".17"/>
<circle cx="72.2" cy="59.4" r=".34" fill="#f0f"/>
<circle cx="72.2" cy="59.4" r=".34" fill="none" stroke="#f0f" stroke-width=".17"/>
<circle cx="94.2" cy="92.3" r=".35" fill="#f0f"/>
<circle cx="94.2" cy="92.3" r=".35" fill="none" stroke="#f0f" stroke-width=".17"/>
<g font-size="5.2">
<text x="165.5" y="166.2">ECE3301L SESSION 3</text>
<text x="185.6" y="171.7">LAB 4</text>
</g>
<text font-size="4.9" x="262.5" y="69">DVM</text>
<g font-size="3.8">
<text x="37.5" y="38.9">DEVELOPMENT</text>
<text x="66.5" y="38.9">BOARD</text>
<text x="246" y="86.4">GND</text>
</g>
<g font-size="3.5" fill="#000080">
<text x="246" y="42.5">U1</text>
<text x="50.3" y="57.1">R1</text>
<text x="59.4" y="57.1">33</text>
<text x="244.2" y="57.1">LMT84</text>
<text x="64" y="64.4">Z1</text>
<text x="55.8" y="69.1">LM4040</text>
<text x="59.4" y="80.8">U2</text>
<text x="251.5" y="95.5">RREF1</text>
<text x="251.5" y="99.1">33K 1%</text>
</g>
<text font-size="3.5" x="39.9" y="59.8">+5V</text>
<g font-size="3.3">
<text x="225.9" y="47.5">VTEMP</text>
<text x="70.4" y="53">VREF = 4.096V</text>
<text x="240.5" y="67.6">RED PROBE</text>
<text x="220.4" y="95">VREF = 4.096V</text>
<text x="253.3" y="104.2">VL2</text>
</g>
<g font-size="2.9" fill="#000080">
<text x="130.8" y="64">D2</text>
<text x="169.2" y="64">D1</text>
<text x="205.7" y="64">D3</text>
<text x="255.1" y="109.6">PR1</text>
</g>
<g font-size="2.9">
<text x="216.7" y="118.6">LED1</text>
<text x="216.7" y="125.9">UPPER</text>
<text x="216.7" y="122.2">7-SEGMENT</text>
<text x="228.2" y="125.9">DIGIT</text>
<text x="235.3" y="122.2">LED</text>
<text x="216.7" y="149.6">7-SEGMENT</text>
<text x="218.6" y="146">LED2</text>
<text x="235.3" y="149.6">LED</text>
<text x="216.7" y="153.3">LOWER</text>
<text x="228.2" y="153.3">DIGIT</text>
</g>
<g font-size="2.4">
<text x="196.4" y="119.5">c</text>
<text x="196.6" y="117.5">b</text>
<text x="196.6" y="115.7">a</text>
<text x="196.4" y="121.3">d</text>
<text x="196.4" y="125">f</text>
<text x="196.4" y="123">e</text>
<text x="196.4" y="126.7">g</text>
<text x="196.6" y="143.1">a</text>
<text x="196.4" y="148.8">d</text>
<text x="196.4" y="146.9">c</text>
<text x="196.6" y="144.9">b</text>
<text x="196.4" y="154.1">g</text>
<text x="196.4" y="152.4">f</text>
<text x="196.4" y="150.4">e</text>
</g>
<g font-size="1.7">
<text x="124.9" y="46.2">1</text>
<text x="163.3" y="46.2">1</text>
<text x="199.9" y="46.2">1</text>
<text x="242" y="44.4">1</text>
<text x="124.9" y="51.7">3</text>
<text x="143" y="51.7">2</text>
<text x="163.3" y="51.7">3</text>
<text x="181.4" y="51.7">2</text>
<text x="199.9" y="51.7">3</text>
<text x="218" y="51.7">2</text>
<text x="242" y="48">2</text>
<text x="242" y="51.7">3</text>
<text x="124.9" y="57.2">4</text>
<text x="163.3" y="57.2">4</text>
<text x="199.9" y="57.2">4</text>
<text x="84.5" y="62.7">1</text>
<text x="84.5" y="64.5">2</text>
<text x="84.5" y="66.3">3</text>
<text x="46.2" y="80.1" transform="rotate(-90 46.2 80.1)">32</text>
<text x="48" y="80.1" transform="rotate(-90 48 80.1)">11</text>
<text x="75.4" y="82.8">14</text>
<text x="75.4" y="86.4">2</text>
<text x="75.4" y="88.3">3</text>
<text x="75.4" y="90.1">4</text>
<text x="75.4" y="91.9">5</text>
<text x="75.4" y="93.8">6</text>
<text x="75.4" y="95.6">7</text>
<text x="75.4" y="99.3">33</text>
<text x="75.4" y="101.1">34</text>
<text x="75.4" y="102.9">35</text>
<text x="75.4" y="104.7">36</text>
<text x="75.4" y="106.6">37</text>
<text x="75.4" y="108.4">38</text>
<text x="75.4" y="110.2">39</text>
<text x="75.4" y="112.1">40</text>
<text x="75.4" y="119.4">17</text>
<text x="75.4" y="117.6">16</text>
<text x="75.4" y="115.7">15</text>
<text x="39.9" y="124.9">13</text>
<text x="40.8" y="123">1</text>
<text x="75.4" y="124.9">24</text>
<text x="75.4" y="123">23</text>
<text x="75.4" y="121.2">18</text>
<text x="75.4" y="128.5">26</text>
<text x="75.4" y="126.7">25</text>
<text x="75.4" y="132.2">19</text>
<text x="75.4" y="134">20</text>
<text x="75.4" y="135.8">21</text>
<text x="75.4" y="137.7">22</text>
<text x="75.4" y="139.5">27</text>
<text x="75.4" y="141.3">28</text>
<text x="75.4" y="143.2">29</text>
<text x="75.4" y="148.6">8</text>
<text x="75.4" y="145">30</text>
<text x="75.4" y="150.5">9</text>
<text x="75.4" y="152.3">10</text>
<text x="46.2" y="157.6" transform="rotate(-90 46.2 157.6)">31</text>
<text x="48" y="157.6" transform="rotate(-90 48 157.6)">12</text>
</g>
<g font-size="1.7" fill="#004080">
<text x="245.1" y="45.6">VS</text>
<text x="245.1" y="49.2">VOUT</text>
<text x="245.1" y="52.9">GND</text>
<text x="61.6" y="84">OSC2/CLKOUT</text>
<text x="47.4" y="85.8" transform="rotate(-90 47.4 85.8)">VDD</text>
<text x="49.2" y="85.8" transform="rotate(-90 49.2 85.8)">VDD</text>
<text x="66.3" y="87.6">RA0/AN0</text>
<text x="66.3" y="89.5">RA1/AN1</text>
<text x="54.8" y="91.3">RA2/AN2/VREF-/CVREF</text>
<text x="59.3" y="95">RA4/T0CKIC1OUT</text>
<text x="60.9" y="93.1">RA3/AN3VREF+</text>
<text x="51.1" y="96.8">RA5/AN4/SS/HLVDIN/C2OUT</text>
<text x="57" y="100.5">RB0/INT0/FLT0/AN12</text>
<text x="61.3" y="107.8">RB4/KBI0/AN11</text>
<text x="61.3" y="102.3">RB1/INT1/AN10</text>
<text x="61.4" y="105.9">RB3/AN9/CCP2</text>
<text x="62.2" y="104.1">RB2/INT2/AN8</text>
<text x="61.6" y="109.6">RB5/KBI1/PGM</text>
<text x="61.8" y="111.4">RB6/KBI2/PGC</text>
<text x="61.8" y="113.2">RB7/KBI3/PGD</text>
<text x="57.8" y="116.9">RC0/T1OSO/T13CKI</text>
<text x="59.8" y="118.7">RC1/T1OSI/CCP2</text>
<text x="13.7" y="124.2">1</text>
<text x="43.9" y="124.2">MCLR/Vpp</text>
<text x="61.4" y="120.6">RC2/CCP1/P1A</text>
<text x="62.3" y="122.4">RC3/SCK/SCL</text>
<text x="62.8" y="124.2">RC4/SDI/SDA</text>
<text x="13.7" y="126.1">2</text>
<text x="13.7" y="127.9">3</text>
<text x="13.7" y="129.7">4</text>
<text x="13.7" y="131.5">5</text>
<text x="43.9" y="126.1">OSC1/CLKIN/RA7</text>
<text x="64.5" y="129.7">RC7/RX/DT</text>
<text x="64.6" y="127.9">RC6/TX/CK</text>
<text x="65.8" y="126.1">RC5/SDO</text>
<text x="13.7" y="133.3">6</text>
<text x="65.2" y="133.3">RD0/PSP0</text>
<text x="65.2" y="135.2">RD1/PSP1</text>
<text x="65.2" y="137">RD2/PSP2</text>
<text x="61.6" y="142.5">RD5/PSP5/P1B</text>
<text x="65.2" y="138.9">RD3/PSP3</text>
<text x="65.2" y="140.7">RD4/PSP4</text>
<text x="61.5" y="144.4">RD6/PSP6/P1C</text>
<text x="61.5" y="146.2">RD7/PSP7/P1D</text>
<text x="63.4" y="149.8">RE0/RD/AN5</text>
<text x="47.4" y="153.6" transform="rotate(-90 47.4 153.6)">Vss</text>
<text x="49.2" y="153.6" transform="rotate(-90 49.2 153.6)">Vss</text>
<text x="63" y="151.6">RE1/WR/AN6</text>
<text x="63.5" y="153.5">RE2/CS/AN7</text>
</g>
<g font-size="1.6">
<text x="233.6" y="34.9">+5V</text>
<text x="39.3" y="71.9">USB_POWER</text>
<text x="201" y="107.4">+5V</text>
<text x="22.9" y="115.7">USB_POWER</text>
<text x="201" y="136.6">+5V</text>
</g>
<g font-size="1.6" fill="#000080">
<text x="79.6" y="71.9">JP1</text>
<text x="121.6" y="66.4">LED_RGB COMMON CATHODE</text>
<text x="160" y="66.4">LED_RGB COMMON CATHODE</text>
<text x="196.6" y="66.4">LED_RGB COMMON CATHODE</text>
<text x="77.7" y="73.7">HEADER 3</text>
<text x="90.6" y="95.6">RINT90</text>
<text x="90.6" y="93.8">RINT89</text>
<text x="103.3" y="95.6">220</text>
<text x="103.3" y="93.8">220</text>
<text x="90.6" y="101.1">RINT82</text>
<text x="90.6" y="99.3">RINT83</text>
<text x="103.3" y="101.1">220</text>
<text x="103.3" y="99.3">220</text>
<text x="90.6" y="103">RINT86</text>
<text x="103.3" y="103">220</text>
<text x="90.6" y="112.1">RINT87</text>
<text x="90.6" y="108.5">RINT85</text>
<text x="90.6" y="110.3">RINT84</text>
<text x="103.3" y="112.1">220</text>
<text x="103.3" y="108.5">220</text>
<text x="103.3" y="110.3">220</text>
<text x="255.1" y="112.1">PHOTO_RESISTOR</text>
<text x="90.6" y="115.7">RINT77</text>
<text x="90.6" y="117.6">RINT76</text>
<text x="90.6" y="119.4">RINT80</text>
<text x="103.3" y="115.7">220</text>
<text x="103.3" y="117.6">220</text>
<text x="103.3" y="119.4">220</text>
<text x="11.7" y="121.4">JP15</text>
<text x="90.6" y="124.9">RINT81</text>
<text x="90.6" y="121.2">RINT79</text>
<text x="90.6" y="123.1">RINT78</text>
<text x="103.3" y="124.9">220</text>
<text x="103.3" y="121.2">220</text>
<text x="103.3" y="123.1">220</text>
<text x="10.1" y="135.9">HEADER 6</text>
<text x="90.6" y="134">RINT70</text>
<text x="90.6" y="135.9">RINT74</text>
<text x="90.6" y="137.7">RINT73</text>
<text x="90.6" y="132.2">RINT71</text>
<text x="103.3" y="134">220</text>
<text x="103.3" y="135.9">220</text>
<text x="103.3" y="137.7">220</text>
<text x="103.3" y="132.2">220</text>
<text x="90.6" y="141.4">RINT75</text>
<text x="90.6" y="139.5">RINT72</text>
<text x="90.6" y="143.2">RINT88</text>
<text x="103.3" y="141.4">220</text>
<text x="103.3" y="139.5">220</text>
<text x="103.3" y="143.2">220</text>
<text x="90.6" y="150.5">RINT69</text>
<text x="103.3" y="150.5">220</text>
<text x="55.8" y="157.8">PIC18F4321</text>
</g>
<g font-size="1.6" fill="#f00">
<text x="109.2" y="86.5">RA0/AN0</text>
<text x="109.2" y="95.6">PORTA.5</text>
<text x="109.2" y="93.8">PORTA.4</text>
<text x="109.2" y="90.2">RA2/AN2</text>
<text x="109.2" y="92">RA3/AN3</text>
<text x="109.2" y="101.1">PORTB.1</text>
<text x="109.2" y="99.3">PORTB.0</text>
<text x="109.2" y="103">PORTB.2</text>
<text x="261" y="104.8">VL2</text>
<text x="109.2" y="108.5">PORTB.5</text>
<text x="109.2" y="112.1">PORTB.7</text>
<text x="109.2" y="110.3">PORTB.6</text>
<text x="109.2" y="119.4">PORTC.2</text>
<text x="109.2" y="117.6">PORTC.1</text>
<text x="109.2" y="115.8">PORTC.0</text>
<text x="109.2" y="123.1">PORTC.4</text>
<text x="109.2" y="124.9">PORTC.5</text>
<text x="109.2" y="121.2">PORTC.3</text>
<text x="109.2" y="132.2">PORTD.0</text>
<text x="109.2" y="134.1">PORTD.1</text>
<text x="109.2" y="135.9">PORTD.2</text>
<text x="109.2" y="137.7">PORTD.3</text>
<text x="109.2" y="143.2">PORTD.6</text>
<text x="109.2" y="139.5">PORTD.4</text>
<text x="109.2" y="141.4">PORTD.5</text>
<text x="109.2" y="150.5">PORTE.0</text>
</g>
<g font-size="1.5">
<text x="240.5" y="20.4">LM34 VIEW FROM THE</text>
<text x="247.8" y="22.3">VOUT</text>
<text x="257.9" y="20.4">TOP</text>
<text x="244.2" y="24.1">GND</text>
<text x="246.2" y="26.3">3</text>
<text x="248.5" y="26.3">2</text>
<text x="250.6" y="26.3">1</text>
<text x="251.5" y="24.1">VS</text>
<text x="96" y="64.3">JUMP</text>
<text x="100.6" y="64.3">1-2</text>
<text x="207.6" y="113.7">a</text>
<text x="202.1" y="119.2">f</text>
<text x="213.1" y="119.2">b</text>
<text x="202.1" y="124.7">e</text>
<text x="207.6" y="121">g</text>
<text x="213.1" y="124.7">c</text>
<text x="200.3" y="130.2">dp</text>
<text x="207.6" y="130.2">d</text>
<text x="207.6" y="141.1">a</text>
<text x="202.1" y="146.6">f</text>
<text x="207.6" y="148.5">g</text>
<text x="213.1" y="146.6">b</text>
<text x="202.1" y="152.1">e</text>
<text x="213.1" y="152.1">c</text>
<text x="200.3" y="157.6">dp</text>
<text x="207.6" y="157.6">d</text>
</g>
<g font-size="1.5" fill="#00f">
<text x="127.1" y="46.1">R-</text>
<text x="165.5" y="46.1">R-</text>
<text x="202.1" y="46.1">R-</text>
<text x="127.1" y="51.5">G-</text>
<text x="165.5" y="51.5">G-</text>
<text x="202.1" y="51.5">G-</text>
<text x="127.1" y="57">B-</text>
<text x="165.5" y="57">B-</text>
<text x="202.1" y="57">B-</text>
</g>
<g font-size=".6">
<text x="28.5" y=".7">E</text>
<text x="83.7" y=".7">D</text>
<text x="139" y=".7">C</text>
<text x="194.2" y=".7">B</text>
<text x="249.4" y=".7">A</text>
<text x=".3" y="19">E</text>
<text x="277.3" y="19">E</text>
<text x=".3" y="54.1">D</text>
<text x="277.3" y="54.1">D</text>
<text x=".3" y="89.2">C</text>
<text x="277.3" y="89.2">C</text>
<text x=".3" y="124.4">B</text>
<text x="277.3" y="124.4">B</text>
<text x=".3" y="159.5">A</text>
<text x="277.3" y="159.5">A</text>
<text x="28.5" y="177.2">E</text>
<text x="83.7" y="177.2">D</text>
<text x="139" y="177.2">C</text>
<text x="194.2" y="177.2">B</text>
<text x="249.4" y="177.2">A</text>
</g>
</svg>
